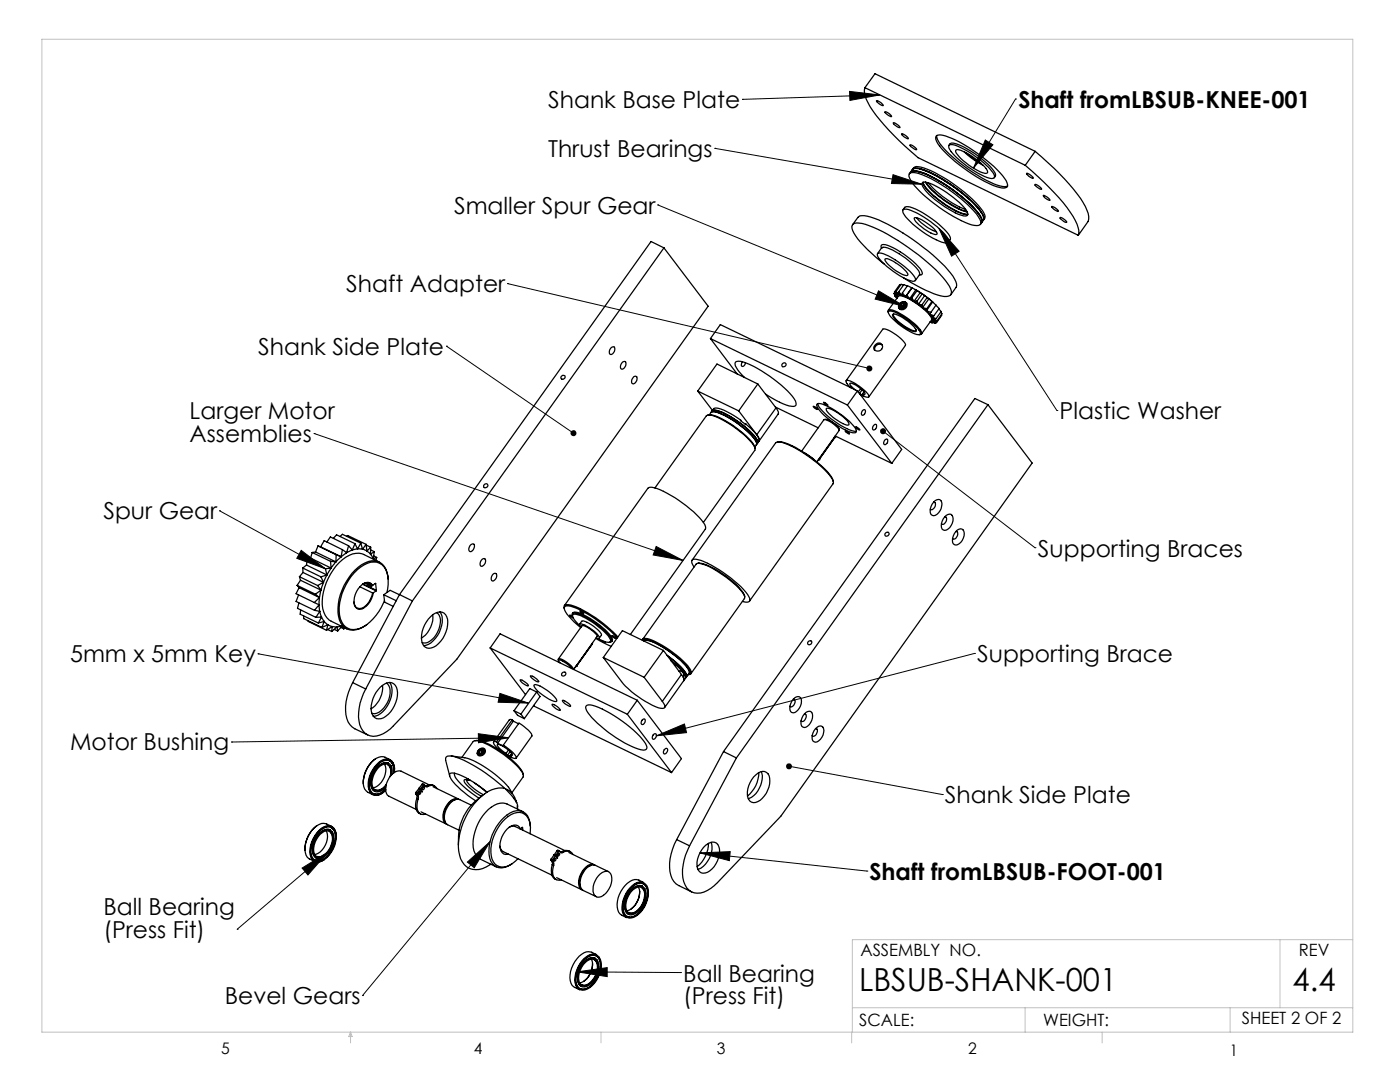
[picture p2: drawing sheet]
<svg xmlns="http://www.w3.org/2000/svg" width="279mm" height="216mm" viewBox="0 0 279 216" stroke-linecap="round" stroke-linejoin="round" font-family="sans-serif">
<g fill="none" stroke="#000" stroke-width=".2">
<path d="M148.2 19.8h.1M169.5 18.2l6.1 .7-6 1.1zM175.6 18.9l-27.4 .9M202.7 19.8h.1M202.7 19.8l-8.4 13.7M142.7 29.6h.1M142.7 29.6l41.3 7.2M178.2 34.9l5.8 1.9-6.1-.2zM196.6 27.9l1.6 1-3.9 4.6zM101.3 56.6h.1M101.3 56.6l72.2 16.9M131.3 40.9h.1"/>
<path d="M131.3 40.9l49.3 20.2M175.3 58l5.3 3.1-5.9-1.4zM187.4 45.6l23.5 36.3M187.4 45.6l4 4.5-1.5 1zM89.1 69.1h.1M89.1 69.1l25.3 17.3M62.7 86.5h.1M62.7 86.5l73.6 25.3M176.2 86l30.4 23.3M210.9 81.9h.1M43.8 101.9h.1M43.8 101.9l21.1 11.6"/>
<path d="M60.1 109.8l4.8 3.7-5.7-2.1zM131 109l5.3 2.8-5.9-1.1zM206.6 109.3h.1M51.5 130.5h.1M51.5 130.5l54 9.8M99.8 138.4l5.7 1.9-6.1-.2zM194.5 130.4h.1M194.5 130.4l-63.5 16.4M46.2 148.1h.1M95.5 146.4l6 .8-6 1zM101.5 147.2l-55.3 .9M131 146.8l5.6-2.3 .4 1.7z"/>
<path d="M157.5 152.9l30.6 5.6M188.1 158.5h.1M60.3 173.2l5.2-3.2-4 4.6zM65.5 170l-18.2 15.4M93.3 172l4.5-4-3.1 5.1zM97.8 168l-25.4 30.6M139.7 170.2l33.3 3.6M139.7 170.2l6-.3-.1 1.8zM173 173.8h.1M47.3 185.4h.1M72.4 198.6h.1M115.2 193.9l6-.8v1.8z"/>
<path d="M115.2 193.9l20.6 .2M135.8 194.1h.1"/>
</g>
<path d="M8.4 7.8h261.6v198.2h-261.6zM255.4 187.5v13.6M270 187.5h-99.9v18.5M70 206v2.1M70 206l.3 .8h-.7zM119.9 206v2.1M170 206v2.1M170.1 201.1h99.9M204.6 201.1v4.9M220 206v2.1M245.5 201.1v4.9" fill="none" stroke="#c0c0c0" stroke-width=".2"/>
<g fill="#000">
<path d="M60.3 173.2l5.2-3.2-4 4.6zM115.2 193.9l6-.8v1.8zM169.5 18.2l6.1 .7-6 1.1zM157 152.5l-.1 .3 .6 .1-.6-.1a.6 .6 0 0 0 .7 .7 .6 .6 0 0 0 .4-.9 .6 .6 0 0 0-1-.1zM93.3 172l4.5-4-3.1 5.1zM175.7 85.8a.6 .6 0 0 0 .4 .9 .6 .6 0 0 0 .7-.7 .6 .6 0 0 0-1-.4l.4 .4zM178.2 34.9l5.8 1.9-6.1-.2zM187.4 45.6l4 4.5-1.5 1zM175.3 58l5.3 3.1-5.9-1.4zM173.1 73.1a.61 .61 0 0 0 .1 .9 .61 .61 0 0 0 .9-.3l-.6-.2 .6 .2a.63 .63 0 0 0-.3-.7 .63 .63 0 0 0-.7 .1zM114 86a.6 .6 0 0 0 .1 .9 .6 .6 0 0 0 .8-.1l-.5-.4 .5 .4a.6 .6 0 0 0-.1-.8 .6 .6 0 0 0-.8 0zM131 109l5.3 2.8-5.9-1.1zM95.5 146.4l6 .8-6 1zM99.8 138.4l5.7 1.9-6.1-.2zM60.1 109.8l4.8 3.7-5.7-2.1zM131 146.8l5.6-2.3 .4 1.7z"/>
<path d="M139.7 170.2l6-.3-.1 1.8zM196.6 27.9l1.6 1-3.9 4.6z"/>
</g>
<g fill="none" stroke="#000" stroke-width=".25">
<path d="M172.6 17.5a5 5 0 0 0 1 3.8 48.9 48.9 0 0 0 9.6 10.2l32 15.5M172.6 17.5l32 15.5M172.6 17.5l2-2.8 32 15.5M174.9 20.1a1.7 1.7 0 0 1 1.3 1 1.89 1.89 0 0 1-1.3-1zM176.6 22.3a1.59 1.59 0 0 1 1.3 1 1.99 1.99 0 0 1-1.3-1zM178.3 24.5a1.99 1.99 0 0 1 1.3 1 1.77 1.77 0 0 1-1.3-1zM180 26.7a1.89 1.89 0 0 1 1.3 1 1.7 1.7 0 0 1-1.3-1zM181.5 34.7l.2-.3a1.3 1.3 0 0 1 1.4-.2 28.6 28.6 0 0 1 11.5 7.6l.8 1.1a1.63 1.63 0 0 1 .5 1.6l-.2 .3M181.5 34.6a2.81 2.81 0 0 1 2.7 .3 29.9 29.9 0 0 1 11 8.3 1.36 1.36 0 0 1 .3 1.7 3.7 3.7 0 0 1-2.9-.5 31.2 31.2 0 0 1-10.5-7.9l-.3-.5a1.19 1.19 0 0 1-.3-1.4zM181.6 28.9a1.77 1.77 0 0 1 1.3 1 1.99 1.99 0 0 1-1.3-1zM181.7 34.4a.89 .89 0 0 1 1-.3 21 21 0 0 1 8.4 4.5 16.1 16.1 0 0 1 4.9 5.1l-.1 .7M181.8 34.3a1.24 1.24 0 0 1 1.7-.6 28.9 28.9 0 0 1 12.3 8.7 1.36 1.36 0 0 1 .1 2"/>
<path d="M182.1 33.8a1.78 1.78 0 0 1 2 0 29.4 29.4 0 0 1 11.8 8.5 1.47 1.47 0 0 1 .4 1.6M182.1 33.8l.2-.3a.87 .87 0 0 1 1-.2 24.3 24.3 0 0 1 9.2 5.1 13.7 13.7 0 0 1 4 4.5l.1 .4-.3 .6M183.2 34.2a27.8 27.8 0 0 1 11.2 7.4l1.1 1.4M183.6 33.7a27.2 27.2 0 0 1 9.9 6.1l1.8 1.8 .6 .9M184.1 36.4l.3-.1a13.7 13.7 0 0 1 6.5 3.6l1.8 1.9a.84 .84 0 0 1 .2 1.3h-.3a15.4 15.4 0 0 1-6.6-3.8l-1.4-1.4a1.21 1.21 0 0 1-.5-1.5zM184.2 36.4a6.1 6.1 0 0 0 2.6 3.1 14.7 14.7 0 0 0 6 3.3h.3M184.3 36.4a9 9 0 0 0 3.2 3.6 10.7 10.7 0 0 0 5.6 2.7M184.7 36.3a16.8 16.8 0 0 0 8.3 6M184.8 36.4a17.3 17.3 0 0 0 8.2 5.8M185.2 36.5a19.8 19.8 0 0 0 7.5 5.3M186.9 27.1l.1 .4a12.1 12.1 0 0 0 3.8 4.4 24.7 24.7 0 0 0 9.3 5.3l1-.1M187 27a4.5 4.5 0 0 1 3.1 .7 29.7 29.7 0 0 1 10.7 8.4 .9 .9 0 0 1-.1 1.4h-.3a18.4 18.4 0 0 1-8.2-4 19.6 19.6 0 0 1-5.3-5.3 .87 .87 0 0 1 .1-1.2z"/>
<path d="M189.4 29a.92 .92 0 0 1 1.4-.3 17.9 17.9 0 0 1 7.8 5.8 .73 .73 0 0 1-.2 1M189.4 29a1.42 1.42 0 0 1 1.7 .1 20.2 20.2 0 0 1 7.1 5.3 .88 .88 0 0 1 .2 1.1 3.2 3.2 0 0 1-2.6-.6 16.5 16.5 0 0 1-6.4-5.4zM190.8 29.9a6.1 6.1 0 0 1 3.7 1.6 5.2 5.2 0 0 1 2.6 2.9 1.79 1.79 0 0 1-2-.4 10.3 10.3 0 0 1-4.4-3.8zM192.4 30.3a15.1 15.1 0 0 0 3.8 2.7M192.9 30.6l1.3 1 1.6 1M204.6 33a48.7 48.7 0 0 1 9.6 10.2l.4 .8a4.3 4.3 0 0 1 .6 3M204.9 34.6a1.89 1.89 0 0 1 1.3 1 1.7 1.7 0 0 1-1.3-1zM206.6 36.8a1.77 1.77 0 0 1 1.3 1 1.99 1.99 0 0 1-1.3-1zM206.6 30.2a47.3 47.3 0 0 1 9.5 10.2l.5 .8a4 4 0 0 1 .6 3l-2 2.8M206.6 30.2l-2 2.8M208.2 39a1.95 1.95 0 0 1 1.3 1 1.73 1.73 0 0 1-1.3-1zM132.5 49.5l8.8 11.6-50.1 70.5-12.7 13.2a5.3 5.3 0 0 1-4.6 2 3.3 3.3 0 0 1-2.3-2.9 10.4 10.4 0 0 1 1.4-6.4"/>
<path d="M132.5 49.5l-50.2 70.4M132.5 49.5l-2.6-1.3-50.2 70.4M170.1 44.8l1.1-1.4a2.39 2.39 0 0 1 2.6-.1 41.6 41.6 0 0 1 15.9 11.2l.8 1.2a1.68 1.68 0 0 1 .3 1.7l-1 1.4M175.1 50.6a1.44 1.44 0 0 1 1.7 .2 14 14 0 0 1 5.9 4.8l-.1 .4a3.3 3.3 0 0 1-2.4-.6 13.9 13.9 0 0 1-5-4.3zM175.9 49.5v-.6a1.62 1.62 0 0 1 1.8 .3 17.5 17.5 0 0 1 6.2 4.7l.2 .6a.43 .43 0 0 1-.6 .4M176 49.4h.1M176 49.5a1.06 1.06 0 0 1 1.1 0 15 15 0 0 1 6.3 4.7l.1 .6M176 49.4l-.9 1.2M176.4 52.7a23.1 23.1 0 0 1-6.2-6.7 1.02 1.02 0 0 1 0-1.2 1.02 1.02 0 0 1 1.3-.3 24 24 0 0 1 8.7 4.1 32.8 32.8 0 0 1 9.3 8.5 1.5 1.5 0 0 1 .1 1.8 3.9 3.9 0 0 1-3.2-.3l-2.6-1.2-3.5-2M176.6 51.7a2.61 2.61 0 0 1 2.1 .7 5.4 5.4 0 0 1 2.5 2.5 1.84 1.84 0 0 1-1.9-.6 6.4 6.4 0 0 1-2.7-2.5zM178.4 58.6l.5 .4M178.4 58.6l.6 .7"/>
<path d="M178.5 58.3l.6 .5M178.5 58.3l.4 .7M178.6 58.4l-.2 .2M178.6 59.1l.4 .2M178.6 59.1l.4 .4M178.7 58.9l-.1 .2M178.8 58.2l.3 .6M178.8 58.2l.7 .6M178.9 59l.1 .3M179 59.3v.1M179.1 58.8l-.2 .2M179.4 58.2l.1 .6"/>
<path d="M179.4 58.2l.6 .7M179.5 58.8h-.4M179.5 58.8l.5 .1M179.7 56.9l-.2-.1-1 1.5M180 58.9l.7 .3M180.1 58.5l.6 .7M180.1 58.5l-.1 .4M180.2 41.9l.5-.6a6.1 6.1 0 0 1 4 1.5 14.5 14.5 0 0 1 5 4.6l-.1 .4-.3 .5M180.3 41.8a6.1 6.1 0 0 1 4 1.5 14.1 14.1 0 0 1 5 4.6v.4a2.66 2.66 0 0 1-2.5-.5 17 17 0 0 1-6.6-5.3v-.6zM180.3 56.9l-.5-.2-1 1.5M180.7 59.2l.8 .4M181 58.9l.5 .7"/>
<path d="M181 58.9l-.3 .3M181.1 57.1l-.7-.3-1 1.4M181.5 59.6l.9 .5M182 57.4l-.9-.4-1 1.5M182 59.4l-.5 .2M182 59.4l.4 .7M182 57.4h.1M182 57.4l-1.3 1.8M182 57.4l1 .6M182 57.4l-1 1.5M182.5 43.5l.1-.1a7.4 7.4 0 0 1 4.4 3.2v.1a4.6 4.6 0 0 1-3.1-1.5l-1.2-1zM182.6 57.7l.2 .2"/>
<path d="M182.8 57.9l.9 .5M182.8 57.9l-1.3 1.7M182.9 43.4a9.6 9.6 0 0 0 4 2.9M183 58l.7 .4M183 58l-1 1.4M183.5 54.8h.1M183.5 54.8l-.8 1.2M183.7 58.4l.8 .6M183.7 58.4l.3 .2M183.7 58.4l-1.3 1.7M184 58.6l.5 .4M184 58.6l-1 1.5"/>
<path d="M184.5 59l.9 .6M184.5 59l-1.2 1.7M184.5 59l.5 .4M185 59.4l-1 1.4M185 59.4l.4 .2M185.4 59.6l.7 .7M185.4 59.6l-1.3 1.8M185.4 59.6l.6 .5M209.9 41.2a1.89 1.89 0 0 1 1.3 1 1.7 1.7 0 0 1-1.3-1zM211.6 43.4a1.77 1.77 0 0 1 1.3 1 1.99 1.99 0 0 1-1.3-1zM122 69.3l.4-.1a.95 .95 0 0 1-.6 1.5 .93 .93 0 0 1 .2-1.4zM124.2 72.2l.5-.1a.95 .95 0 0 1-.6 1.6 .93 .93 0 0 1 .1-1.5z"/>
<path d="M126.5 75.2l.4-.1a.92 .92 0 0 1-.6 1.5 .93 .93 0 0 1 .2-1.4zM139.2 78l8.2 4M139.2 78l3 3.9M141.8 67.6l5.3 7M141.8 67.6l27.3 13.2M141.8 67.6l2-2.8 27.3 13.2M148.1 72.2l-.1 .7a.49 .49 0 0 0 .6 .1 .49 .49 0 0 0 .2-.6M148.6 75.3l-1.4-1.5a1.45 1.45 0 0 1-.4-1.6 3.4 3.4 0 0 1 2.8 .5 26.3 26.3 0 0 1 8.9 6.9 1.09 1.09 0 0 1 .1 1.4 7.5 7.5 0 0 1-4.6-1.6l-1.2-.8M151.2 76.6l-3.8 5.4M151.2 76.6l3.7 4.8M151.2 76.6l-8.1-4-3.9 5.4M156.2 72.5a.39 .39 0 0 1 .7 .1 .39 .39 0 0 1-.4 .6l-.4-.1-.1-.3z"/>
<path d="M168.8 76l7.4-10.3a6.8 6.8 0 0 1 4.2 2.5l.3 .7-7.3 10.3M169.9 77.4l-.9-.9-.1-.5a4.7 4.7 0 0 1 3.1 1.5l1.1 1 .3 .7a1.93 1.93 0 0 1-1.8-.5M170.7 77.8l-.8-.8-.3-.5a4.5 4.5 0 0 1 3 2.1v.1l-.5-.1M171.1 78l-2 2.8M171.1 78l8.9 11.7-2 2.8M171.6 78.6l.8 .4-.3-.4M171.8 77.5l-.5 .7 .1 .2M172 77.8l-.5 .7M172.4 78.2l-.3 .4M174.7 68.8a.81 .81 0 0 1 1.3 0 .81 .81 0 0 1-.5 1.2 .72 .72 0 0 1-1-.2 .72 .72 0 0 1 .2-1zM176.1 68.9a.95 .95 0 0 0-1.1-.1 .95 .95 0 0 0-.4 1.1M177.3 61.9l2-2.8a5.2 5.2 0 0 1 3.5 1.4 7.7 7.7 0 0 1 3.1 3.1l-2 3"/>
<path d="M177.3 62.4l-.1-.4 .3-.2a8.4 8.4 0 0 1 4.5 2.4l1.4 1.3a.95 .95 0 0 1 .4 1.2l-.4 .1M177.3 62.2a2.4 2.4 0 0 1 2.2 .5 12.5 12.5 0 0 1 4.1 3.5l.1 .3-.1 .3a7.8 7.8 0 0 1-4.4-2.2l-1.6-1.7zM178.1 62.8a2.21 2.21 0 0 1 2.1 .6 6.7 6.7 0 0 1 2.7 2.6l-.1 .1a6.3 6.3 0 0 1-3.7-1.9l-.9-1zM178.4 62.7l-.1 .2a8.1 8.1 0 0 0 4.3 3.1l.2-.2M179.4 61.5l.1 .1M179.5 61.5l.2 .3M179.6 60.6a.67 .67 0 0 1 1.1-.1 .67 .67 0 0 1-.5 1.1 .58 .58 0 0 1-.7-.2 .58 .58 0 0 1 .1-.8zM179.7 61.2l.4 .2M179.7 60.4a.81 .81 0 0 1 1.3 .2 .81 .81 0 0 1-.7 1.2 .75 .75 0 0 1-1-.4 .75 .75 0 0 1 .4-1zM179.7 60.7v.5M179.7 60.7l.3 .4M180 61.1v.2"/>
<path d="M180.2 60.5l.4 .2M180.2 60.5l-.5 .2M180.2 60.5l.2 .3M180.4 60.8l.2 .1M180.4 60.8l-.4 .3M180.6 61.1l-.5 .3M180.6 60.7v.4M180.9 60.5h.1M182.4 60.1l.9 .6M183 60.1l.3 .6M183 60.1h-.6M183.3 60.7l.8 .7"/>
<path d="M183.3 60.7l.7 .1M184 60.8l.1 .6M184.1 61.4l.8 .6M184.1 61.4l.9 .2M184.9 62l.6 .7M184.9 62l.9 .3M185 61.6l-.1 .4M185.5 62.7l.4 .5M185.5 62.7l.9 .3M185.6 64.2l.4 .2M185.7 64.2h.1M185.7 64.2h.4"/>
<path d="M185.7 64.2l.9 .3M185.7 64.2l.3 .2M185.8 62.3l-.3 .4M185.9 63.2l.3 .4M185.9 63.2l.9 .4M186 60.1l-1 1.5M186 60.1l.1 .2M186.1 64.2l.8 .2M186.1 64.2l.5 .3M186.1 64.3l-.1 .1M186.1 60.3l-1.2 1.7M186.1 60.3l.7 .6-1 1.4"/>
<path d="M186.2 63.6v.4M186.2 63.6l.8 .5M186.2 64l-.1 .2M186.2 64l.8 .1M186.2 64l.7 .4M186.4 63l-.5 .2M186.7 64.3l-.1 .2M186.8 60.9l.6 .7-1 1.4M186.8 63.6h-.6M187.4 61.6l.4 .6-1 1.4M187.7 62.3l.3 .3-1 1.5M187.9 62.8v.1l-1 1.5"/>
<path d="M96.7 96.6a.39 .39 0 0 1 .7 .2 .39 .39 0 0 1-.4 .5l-.4-.1-.1-.3zM130.7 97.4l10.3-14.5a2.84 2.84 0 0 1 2.6 .6 19.4 19.4 0 0 1 7 5.6v.8l-10.2 14.3M141.5 82.8a7.4 7.4 0 0 1 4 1.6 14 14 0 0 1 5.1 4.7l.1 .4M141.5 82.8h-.2M141.6 82.8l.4-.6a6.1 6.1 0 0 1 4 1.5 14.1 14.1 0 0 1 5 4.6v.5M141.9 82.3a.88 .88 0 0 1 1.1-.1 17.6 17.6 0 0 1 7.8 5.8l.2 .8M141.9 82.3a.85 .85 0 0 1 1.3-.3 17.8 17.8 0 0 1 7.8 5.7l.2 .8M142.1 82a1.2 1.2 0 0 1 1.6 .1 18.6 18.6 0 0 1 7.4 5.6l.1 .7M142.1 82l.6-.6a8.8 8.8 0 0 1 4.4 2l1.7 1.3 .1-.1M147.4 82l3.6 4.7M148.9 84.6l2 2 .5 .8 .1 .6M148.9 84.6l-.1 .1"/>
<path d="M151 88.8l-.4 .4M151 86.7a1.33 1.33 0 0 1 .5 1.3M151.2 88.5l-.2 .2M151.5 88l-.3 .4M154.7 81.2l8.6 4.2M154.9 81.4a1.14 1.14 0 0 1 .4 1.2l-3.8 5.4M154.9 81.4l-3.9 5.3M155.2 88.2a7.3 7.3 0 0 1 4.3 1.5 20.1 20.1 0 0 1 6.6 5.8l.2 .6M160 90l4.4-6.3a4.3 4.3 0 0 1 3.1 2.2l-4.5 6.2M160.5 90.3l2.1 1.5M162.3 81.1l.4 .1 .5 .5-.6-.2zM163 80.7a.87 .87 0 0 1 1.1-.1 15.6 15.6 0 0 1 6.7 5.1l.1 .5a.96 .96 0 0 1-1.1 .1 15 15 0 0 1-6.7-5.1z"/>
<path d="M163.2 80.5a6.4 6.4 0 0 0 2.6 3 9.9 9.9 0 0 0 5.1 2.5M163.4 91.7h.1M163.4 91.7l-.2 .2M164.4 80.3l.5 .2 .3 .4-.6-.3zM164.5 83.7a3.6 3.6 0 0 1 3 2.1M164.9 81.6a2.09 2.09 0 0 1 1.9 .6 5.7 5.7 0 0 1 2.6 2.5l-.2 .1a7.8 7.8 0 0 1-4.3-3.1zM166.5 87.2l.1 .1M166.6 87.3h.1M166.6 87.3l.1-.3 11.3 5.5M166.6 87.3l-3.2 4.4M168.7 86l.4 .1 .4 .5-.7-.4zM169.1 80.8l8.9 11.7"/>
<path d="M170.7 85.2l.4 .1 .5 .5-.6-.3zM172.2 81.8l.2-.1a.6 .6 0 0 1 .3 .7 .6 .6 0 0 1-.6 .5l-.2-.5zM174.3 84.9l.5-.2a.63 .63 0 0 1 .1 .7 .63 .63 0 0 1-.7 .3l-.1-.3zM176.5 87.9l.5-.3a.63 .63 0 0 1 .1 .7 .63 .63 0 0 1-.7 .4v-.4zM197.2 80.8l8.8 11.6-50.2 70.5-12.6 13.2a5.4 5.4 0 0 1-4.7 2.1 3.3 3.3 0 0 1-2.2-3 11.2 11.2 0 0 1 1.3-6.4M197.2 80.8l-50.2 70.4M197.2 80.8l-2.6-1.3-50.2 70.5M59.3 116.8l3.6 1.8M59.3 116.8l.4 .5M59.6 118.7l-.5 1.3 3.7 1.8M59.7 117.3l4 1.9M59.7 117.3l-.6 1.2 3.6 1.7"/>
<path d="M59.8 115.1l3.6 1.7M59.8 115.1l.2 .7M60 115.8l4.1 2M60 115.8l-.7 1M60.4 113.3l3.7 1.8M60.4 113.3l.1 .9M60.5 114.2l4.1 2M60.5 114.2l-.7 .9M61.2 112.7l-.8 .6M61.2 112.7l4 2M61.3 111.7l-.1 1M61.3 111.7l3.6 1.8"/>
<path d="M62 111.4l-.7 .3M62 111.4l4.1 1.9M62.3 110.2l-.3 1.2M62.3 110.2l3.7 1.8M62.9 118.6l.8 .6M63 110.1l-.7 .1M63 110.1l4 2M63.4 116.8l.7 1M63.5 108.9l-.5 1.2M63.5 108.9l3.6 1.8M63.5 108.9l.5 .2M63.7 119.2v1.5"/>
<path d="M63.7 119.2l-1 1M64 109.1l4.1 2M64 109.1l.7-1.2 3.6 1.8M64.1 117.8l-.4 1.4M64.1 115.1l.5 1.1M64.1 117.8l-1.2 .8M64.6 116.2l-.5 1.6M64.6 116.2l-1.2 .6M64.9 113.5l.3 1.2M65.2 114.7l-.6 1.5M65.2 114.7l-1.1 .4M65.2 108.2l.7-1.1 3.7 1.8"/>
<path d="M66 112l.1 1.3M66 112l1 .1M66.1 113.3l-.9 1.4M66.1 113.3l-1.2 .2M66.5 107.4l.7-.7 3.6 1.8M67 112.1l-.9 1.2M67.1 110.7l-.1 1.4M67.1 110.7l1 .4M67.9 107l.4-.4 3.7 1.8M68.1 111.1l-1.1 1M68.3 109.7l-.2 1.4M68.3 109.7l.9 .6"/>
<path d="M69.2 110.3l-1.1 .8M69.2 107l.2-.1 3.7 1.7M69.6 108.9l-.4 1.4M69.6 108.9l.7 .8M70.3 109.7l-1.1 .6M70.8 108.5l-.5 1.2M70.8 108.5l.6 1M71.4 109.5l-1.1 .2M71.4 109.5l1 .1M71.8 117.1l2.6 1.2M72 108.4l-.6 1.1M72 108.4l.4 1.2"/>
<path d="M72.4 109.6l.8 .4M72.5 116.5l2.6 1.3M73.1 116.3l1.1 .5M73.1 108.6l-.7 1M73.1 108.6l.1 1.4M73.1 108.8l.9 .4M73.1 116.3l.2 .4a.56 .56 0 0 0 .9 .2v-.1M73.2 110l.7 .6M73.3 116.4l.5 .5 .4-.1M73.8 116.9l.1 .1M73.9 110.6l.6 .9M73.9 109.7l.8 .4"/>
<path d="M74 109.2l-.8 .8M74 109.2l-.1 1.4M74.2 116.8a1.14 1.14 0 0 0-1.8-.2l2.7 1.3M74.4 116.8a1.3 1.3 0 0 0-2.2-.1 4 4 0 0 0-1.3 4.4 1.41 1.41 0 0 0 2.2-.2 4.6 4.6 0 0 0 1.4-2.6M74.4 118.3a3.5 3.5 0 0 1-2.7 3.1 1.15 1.15 0 0 1-1.1-1.3M74.4 116.8h-.2M74.5 111.5v.1M74.5 118.3h-.1M74.6 110.9l.6 .3M74.7 110.1l-.8 .5M74.7 110.1l-.2 1.4M74.9 116.4l.1 .1"/>
<path d="M75 116.5l-.6 .3M75 116.5l.1 1.3M75.1 117.9l-.6 .4M75.1 117.8v.1M75.2 111.2l-.7 .3M75.2 111.2l-.2 .6M75.7 112.1l-3.1-1.5a4 4 0 0 0-4.2 1.1 11.4 11.4 0 0 0-4 9.8 3.5 3.5 0 0 0 1.7 2.5l3.1 1.5M76.6 118.7l.2 1.5 1.7 .8M76.6 118.7l2.5 1.2M76.6 118.7l1.3-.9 1.8 .9M77.2 118.2a5.6 5.6 0 0 0-1-5.5 3.4 3.4 0 0 0-4.2 .4 11.2 11.2 0 0 0-4.2 9.7 2.97 2.97 0 0 0 4.7 2.3 10.6 10.6 0 0 0 4.2-5.3M77.5 115.6a3.7 3.7 0 0 0-2.1-3.6 4.6 4.6 0 0 0-4.5 1.7 10.8 10.8 0 0 0-3.2 10 2.94 2.94 0 0 0 4.7 1.5l.6-.4"/>
<path d="M79.7 118.6l2.6 1.3M79.7 118.6l-9.3 17.6M82.3 119.9l-9.3 17.6M93.8 108.9a.58 .58 0 0 1 .8-.3 1.11 1.11 0 0 1-.8 1.5 .75 .75 0 0 1 0-1.2zM96.2 111.6l.5-.2a.94 .94 0 0 1-.7 1.6 .98 .98 0 0 1 .2-1.4zM98.5 114.5l.4-.1a.92 .92 0 0 1 .1 1 .92 .92 0 0 1-.8 .5 .98 .98 0 0 1 .3-1.4zM138.1 111.8l16.7-23.4a2.44 2.44 0 0 1 2.4 .3 23.3 23.3 0 0 1 8.9 6.9 .71 .71 0 0 1 .1 1l-16.6 23.3M138.5 113.1a1.12 1.12 0 0 1-.2-1.4l.2-.1a14.3 14.3 0 0 1 6.6 3.2 14 14 0 0 1 4.5 4.6v.5a1.22 1.22 0 0 1-1.4 .1M139.2 112.4a7.3 7.3 0 0 1 4.2 1.6 13.5 13.5 0 0 1 5.2 4.9v.2M186.3 100.2a.91 .91 0 0 1 1.3-.5 .91 .91 0 0 1 .3 1.3 2.21 2.21 0 0 1-1.6 1.9 1.15 1.15 0 0 1-.5-1.8zM186.3 100.2h.1a.92 .92 0 0 1 .2 .9 .92 .92 0 0 1-.8 .6l-.1-.1M188.5 103.2a.87 .87 0 0 1 1-.6 .87 .87 0 0 1 .7 .9 2.43 2.43 0 0 1-1.6 2.3 1.15 1.15 0 0 1-.6-1.8z"/>
<path d="M188.6 103.1h.1a.92 .92 0 0 1 .1 1 .92 .92 0 0 1-.8 .5l-.1-.1M190.7 106.1a.93 .93 0 0 1 1.3-.5 .93 .93 0 0 1 .4 1.3 1.93 1.93 0 0 1-1.9 1.8 1.65 1.65 0 0 1 0-2.2zM190.8 106h.1a.96 .96 0 0 1-.6 1.6l-.2-.1M59.7 120.3l-.3 1.1 3.6 1.8M60 121.7l-.1 .9 3.6 1.7M60.6 122.9v.5l3.6 1.8M61.5 123.9v.1l3.7 1.8M62.7 120.2l1 .5M62.8 121.8l1 .2M63.7 120.7l.1 1.3M63.7 120.7l-.9 1.1M63.8 122l.4 1.1"/>
<path d="M63.8 122l-.8 1.2M64.2 123.1l.5 .9M64.2 123.1l-1.2 .1M64.2 123.1l-.7 1.2M64.7 124l.7 .7M64.7 124l-1.2 .3M64.7 124l-.5 1.2M65.4 125.6l.8 .4M65.4 124.7l.9 .3M65.4 124.7l-1.2 .5M65.4 124.7l-.2 1.1M66.3 125l1 .1"/>
<path d="M66.3 125l-1.1 .8M66.3 125l-.1 1M66.7 125.6l.7 .3M67.3 125.1l-1.1 .9M67.3 125.1l.1 .8M68.1 125.2l.5 .3M68.1 124.9l-.8 .2M68.2 125l-.8 .9M68.5 125.1l.1 .4M68.8 125.3l-.2 .2M70.4 136.2a9.5 9.5 0 0 0-.9 7.8l.7 1 .5 .4 2.7 1.2M70.4 136.2l2.6 1.3"/>
<path d="M75.9 137.1a2.14 2.14 0 0 1 2.7-.6 3.7 3.7 0 0 1 .1 4.3 4.2 4.2 0 0 1-3.1 2.6 1.74 1.74 0 0 1-1.6-2l.2-1.2a6.1 6.1 0 0 1 1.7-3.1zM76.3 136.8a5 5 0 0 1-2.3 4.6M77.1 136.3a3.1 3.1 0 0 1 .2 3.9 3.4 3.4 0 0 1-2.9 2.2l-.2-.1M77.8 136.2a4.8 4.8 0 0 1-.9 5.3 3.6 3.6 0 0 1-2.4 1.4M85.9 123a2 2 0 0 1 3-.3 4.1 4.1 0 0 1-.2 4.1l-.3 .6a3.3 3.3 0 0 1-3.2 1.9 2.21 2.21 0 0 1-1.1-2.6 6.2 6.2 0 0 1 1.8-3.7zM86.4 122.7a5.1 5.1 0 0 1-2.3 4.7M87.1 122.2a2.3 2.3 0 0 1 .7 2.7 4.1 4.1 0 0 1-3 3.4l-.6-.1M87.8 122.1a4.2 4.2 0 0 1-.1 4.1l-.4 .6a3.7 3.7 0 0 1-2.7 2M97.8 129.3l7.1 9.3M97.8 129.3l27.4 13.2M97.8 129.3l2-2.8 27.4 13.2M103.8 135.6a2.49 2.49 0 0 1 1.6 1.2 2.22 2.22 0 0 1-1.6-1.2z"/>
<path d="M105.8 134.9a2.05 2.05 0 0 1 1.7 1.1 2.51 2.51 0 0 1-1.7-1.1zM106.6 136.7a4.7 4.7 0 0 1 3.1 1.4l1.1 1.1 .3 .7a2.09 2.09 0 0 1-1.9-.6 5.6 5.6 0 0 1-2.7-2.5zM107.1 138.1l-1.4-.7-3.1 4.4M107.1 138.1l-3.1 4.4M107.1 138.1l.7 .9-3.2 4.4M111.4 131.8l.1-.4a4.7 4.7 0 0 1 3 2.2M111.4 131.5l4.7-6.6a3.2 3.2 0 0 1 2.4 1.2l.6 .5 .1 .4-4.7 6.6M111.7 132.3l-.2-.6a4.9 4.9 0 0 1 2.7 1.7M112.2 139.8l.1-.1a2.54 2.54 0 0 1 1.6 1.2 2.55 2.55 0 0 1-1.7-1.1zM112.6 121.5v-.6a1.6 1.6 0 0 1 1.8 0 24.3 24.3 0 0 1 8.9 6.2M112.6 120.8l16.7-23.4a1.15 1.15 0 0 1 1.3-.1 23.1 23.1 0 0 1 10.1 7.4l.1 .9-15 21M114.2 122.4a.8 .8 0 0 1 1.2-.2 15.6 15.6 0 0 1 6.7 5.1l.1 .3-.1 .4"/>
<path d="M114.3 123.1l-.6-.3 .7 .5M114.3 122.9l-.1-.4a.82 .82 0 0 1 1.1-.1 15.1 15.1 0 0 1 6.7 5.1l.1 .5-.5 .2M115 132.9v.1M115 133l-.2 .2M115 133h.1M115.7 124.5l.4-.5a2.46 2.46 0 0 1 1.9 .7l1.3 1 .7 .8v.3l-.4 .6M115.7 124.8l-1.1-1.2a.78 .78 0 0 1-.2-1h.2a11.9 11.9 0 0 1 6 3.4l.8 .9a.92 .92 0 0 1 .3 1.3l-.7-.1-1.7-.7M115.7 122l.4 .1 .4 .4-.4-.1zM115.9 125.2a9 9 0 0 1-3.3-3.8v-.3a1.08 1.08 0 0 1 1.3-.1 23.5 23.5 0 0 1 9.3 6.3M115.9 125.2l-.3-.5 .2-.2a6.4 6.4 0 0 1 3.8 2.8l-.2 .1-.4-.1M118.1 128.5v.1M118.1 128.6h.1"/>
<path d="M118.1 128.6l-3.1 4.4M118.3 128.3l-.2 .3M118.9 127.4l3.1 1.5M120.2 127.8l.6 .4-.1-.2M120.4 131.2l3.6 4.8a18.6 18.6 0 0 0 7.8 5.3h.7l.1-.1a1.25 1.25 0 0 0-.4-1.3M120.4 131.2l8.2 3.9M122.1 126.9l.3 .1 .5 .4h-.2zM127.2 139.7l8.8 11.7-2 2.8M127.2 139.7l-2 2.8M128.2 127.8l.1-.3 .2-.1a8.7 8.7 0 0 1 4.5 1.9 13.2 13.2 0 0 1 4.9 4.7v.5l-.6 .1M128.3 127.6l10.6-15a.78 .78 0 0 1 .9-.1 19.1 19.1 0 0 1 8.7 6.2l.1 .4v.4l-10.7 14.9M128.3 127.8a.91 .91 0 0 1 1.1-.1 18.8 18.8 0 0 1 8.1 6l.2 .6-.4 .3"/>
<path d="M128.4 127.9a2.46 2.46 0 0 1 2.2 .3 18.6 18.6 0 0 1 6.8 5.4l.1 .8-.5 .7a1.07 1.07 0 0 0-.4-1.2l-1.8-1.9-1.7-1.3M128.6 135.1l3.6 4.8M132.4 129.8l-3.8 5.3M132.4 129.8l-8.2-4-3.8 5.4M132.4 129.8l3.6 4.8M133.2 130.8a12.3 12.3 0 0 1 3.8 3.9v.4l-.2 .3M133.9 131.8a8.2 8.2 0 0 1 2.9 3.4v.2M133.9 131.9l1.2 1 1.3 1.4a1.24 1.24 0 0 1 .4 1.1M135.5 133.9l.8 .2 .2 .4v1.3M136 134.6a1.25 1.25 0 0 1 .5 1.2M136 134.6l-3.8 5.3M136.5 135.8l-3.9 5.4"/>
<path d="M136.8 135.4l-.3 .4M158.3 139.6a.85 .85 0 0 1 1-.6 .85 .85 0 0 1 .6 .9 2.46 2.46 0 0 1-1.6 2.3 1.15 1.15 0 0 1-.5-1.8zM158.3 139.5a.86 .86 0 0 1 .3 1 .86 .86 0 0 1-.8 .5l-.2-.1M74.9 151.4a5.9 5.9 0 0 0-2.4 5M76.8 152.5a3.7 3.7 0 0 1-2.3 4.7M77 157.5l-.1 .1a2.09 2.09 0 0 1-2.4 .8M77.1 156.6h-.1a1.92 1.92 0 0 1-2.1 1M77.3 152.6a1.97 1.97 0 0 1 .6 2.3M77.5 152.3a1.83 1.83 0 0 0-2.1 .7 4.4 4.4 0 0 0-1.2 4.4l.6 .5M77.7 151.8a2.12 2.12 0 0 1 .9 2.4M77.8 151.6a2.69 2.69 0 0 0-4.1 1 5.2 5.2 0 0 0-.9 4.8 2.72 2.72 0 0 0 1.6 1.2M78 154.7l.1-.3a1.41 1.41 0 0 0-1.5-1.9 4.1 4.1 0 0 0-2.2 4.5 1.18 1.18 0 0 0 1.9 .4l.7-.6"/>
<path d="M78.2 154.5v-.2a1.5 1.5 0 0 0-1.5-2.1 4.4 4.4 0 0 0-2.4 5.2 1.38 1.38 0 0 0 2.2 .2l.5-.5M78.6 154.2a1.8 1.8 0 0 0-1.6-2.5 4.9 4.9 0 0 0-3.3 4.2 2.17 2.17 0 0 0 1 2.5 2.13 2.13 0 0 0 2.3-.8M78.7 153.3a1.67 1.67 0 0 0-.8-1.6 1.67 1.67 0 0 0-1.8 .1 5.5 5.5 0 0 0-2.3 6.1 1.63 1.63 0 0 0 2.6 .3M78.7 154.1v-.2a1.86 1.86 0 0 0-1.6-2.3 5 5 0 0 0-3.4 4.1 2.63 2.63 0 0 0 .7 2.8 2.36 2.36 0 0 0 2.6-.8M82.9 158.4l.3 .1M82.9 158.4l.2 .3M83 158.1l-.1 .3M83 158.1l.3 .2M83.1 158.7l.1 .6M83.1 158.7l.3 .1M83.2 159.3a2.45 2.45 0 0 0 .5 3l.3 .1M83.2 159.3l.2 .1"/>
<path d="M83.2 158.5l.2 .3M83.3 158.3l-.1 .2M83.4 159.4a2.65 2.65 0 0 0 .4 2.9l.3 .2h.8M83.4 158.8v.6M83.6 158.1l.2-.1a.27 .27 0 0 1 .1 .3 .27 .27 0 0 1-.4 .1zM83.6 157.3l.3 .1M83.6 157.3l.1 .1M83.7 158l-.2 .4M83.9 157.5l-.6 .8M83.9 157.5l.3 .5M83.9 157.5l-.3-.2-.6 .8M83.9 157.4l.4 .6"/>
<path d="M84.2 156.5h.5M84.2 156.5l-.6 .8M84.2 156.5l.3 .1M84.4 157.1l.1-.1a.25 .25 0 0 1 .2 .4 .25 .25 0 0 1-.4 0zM84.4 157.1l-.1 .3M84.5 156.6l.2-.1 .3 .5h.3M84.5 156.6l-.6 .8M85.1 156.8a1.45 1.45 0 0 1 1.6 0M85.1 156.8l-.2 .1M85.1 156.8l.2 .2M85.3 157a1.22 1.22 0 0 1 1.9 .4M85.6 156.6l-5.6-2.7a2.43 2.43 0 0 0-2.6 1.8 3.1 3.1 0 0 0-.1 2.9l5.7 2.9"/>
<path d="M86.4 157l5.1 2.4M89.7 154.8l-.8-3.1a.63 .63 0 0 1 .7-.9 12.7 12.7 0 0 1 5.5 2.3 24.2 24.2 0 0 1 8.1 7.1l.1 .9M90.1 150.8l2.6 .4a18.8 18.8 0 0 1 9.2 6.5l.3 .6M90.7 154.3a1.65 1.65 0 0 0 .8 1.7l1.6 1.5 2.5 1.8M90.9 159.6a3.4 3.4 0 0 0-2.1 4.3M91.6 159.5a1.49 1.49 0 0 0-2 .6 3.8 3.8 0 0 0-1 3.9l.6 .5M92.2 151.1l2.3-3.1a2.6 2.6 0 0 1 2.5 .4 21.2 21.2 0 0 1 7.2 5.7l.2 .9-2.3 3.2M93.1 155.6a5.3 5.3 0 0 0 2.6 2.6l.8 .4M93.2 155.4l.6 .3M93.2 155.4h.1M93.2 155.4l.2 .2M93.4 155.6l-.6-.1-.2 .1a2.38 2.38 0 0 0 1.4 1.8l2.1 1.5"/>
<path d="M93.6 155.6h-.2M94.7 156.2l2.4 1.9M94.8 147.8l.3-.1a11.3 11.3 0 0 1 5.4 2.6 11 11 0 0 1 3.9 4l.1 .4M95.5 150.1l.2 .4M95.6 149.6a.74 .74 0 0 1 1.2-.1 .74 .74 0 0 1-.4 1.2 .69 .69 0 0 1-1.1-.1 .69 .69 0 0 1 .3-1zM95.7 149.6a.6 .6 0 0 1 .9 0 .6 .6 0 0 1-.2 .9 .6 .6 0 0 1-1 0 .6 .6 0 0 1 .3-.9zM95.8 149.6l-.3 .5M95.8 149.6l.3 .4M96.1 150l-.3 .5-.3-.4M96.2 150.4l-.5 .1M96.3 158.7a10.5 10.5 0 0 0-4.8 9.9M96.3 149.6l.2 .4"/>
<path d="M96.3 149.6h-.5M96.5 150l-.3 .4M96.5 150h-.4M97.2 158.1a19.6 19.6 0 0 0-6.5-3.8l-.9 .1a2.49 2.49 0 0 0 1.1 2.1l2.4 2.2 1.6 1.1M99.1 148h-.3l-.3 .1a5.3 5.3 0 0 0 2.6 2.5l.9 .5a.89 .89 0 0 0 1 .1 5.3 5.3 0 0 0-2.6-2.5M99.1 148l.2 .3M99.3 148.3l1.4 .7-.3-.3M100.4 148.7l3.2-4.4a5.3 5.3 0 0 1 2.6 2.5l-3.2 4.5M100.6 157.3a5.5 5.5 0 0 0-4.6 1.7 13.6 13.6 0 0 0-4.5 10.8 3.9 3.9 0 0 0 2.8 3.7 4.7 4.7 0 0 0 3.7-1.1M101 157.4a3.5 3.5 0 0 1 2.1 2.7M101 150.3l-1.2-.8-.6-.9a3.9 3.9 0 0 1 2.9 1.6l.1 .5h-.4M101 150.3l.3 .4"/>
<path d="M101.3 150.7l.8 .4-.3-.4M101.5 149.7l-.5 .6M101.8 150l-.5 .7M102.1 150.3l-.3 .4M102.2 143.6l-.6 .1-3.1 4.4M102.2 143.6l-3.1 4.4M102.2 143.6l.2 .3M102.4 143.9l-3.1 4.4M102.4 143.9l1.1 .5M102.6 141.8l1.4 .7M102.6 141.8l.7 .9 1.3 .7M102.9 159.7l.2 .5"/>
<path d="M104 142.5l.6 .9M106.5 140.8l.1 .1 27.4 13.3M110.2 140.5a2.39 2.39 0 0 1 1.6 1.2 2.02 2.02 0 0 1-1.6-1.2zM117 140.9a1.28 1.28 0 0 1 1.3-.1 24 24 0 0 1 10.5 7.6 .77 .77 0 0 1-.1 1.2 11 11 0 0 1-5.7-2.4 19.7 19.7 0 0 1-5.9-5.5l-.2-.6zM125.2 142.5l8.8 11.7M128.3 143.5l.3-.1a.63 .63 0 0 1 .1 .8 .63 .63 0 0 1-.7 .3v-.4zM130.5 146.5l.3-.1a.61 .61 0 0 1 .1 .7 .61 .61 0 0 1-.7 .3v-.3zM132.6 149.6l.5-.3a.63 .63 0 0 1 0 .8 .63 .63 0 0 1-.6 .3l-.1-.4zM144.4 150l-9.4 17.5M144.4 150l2.6 1.2M147 151.2l-9.4 17.6M150.4 155a2.03 2.03 0 0 1 2.6-.9 2.84 2.84 0 0 1 .2 3.6 3.7 3.7 0 0 1-2.8 2.5 1.75 1.75 0 0 1-1.2-2.2 5.6 5.6 0 0 1 1.2-3z"/>
<path d="M151.4 154.2a6.1 6.1 0 0 1-2.2 4.7M151.9 154a4.8 4.8 0 0 1-2.6 5.4M160.5 142.5a.85 .85 0 0 1 1-.6 .85 .85 0 0 1 .7 .9 2.46 2.46 0 0 1-1.7 2.4 1.15 1.15 0 0 1-.5-1.9zM160.5 142.5a.83 .83 0 0 1 .4 .9 .83 .83 0 0 1-.9 .6l-.2-.1M162.7 145.4a.99 .99 0 0 1 1.5-.3 2.25 2.25 0 0 1-1.4 3 .75 .75 0 0 1-.7-.9 2.84 2.84 0 0 1 .6-1.8zM162.8 145.4h.1a.99 .99 0 0 1-.7 1.5l-.1-.1M63.3 164.7a5.9 5.9 0 0 0-2.4 5M63.7 166a1.91 1.91 0 0 1 2.9-.5 4.5 4.5 0 0 1-1 5.1 2.44 2.44 0 0 1-2.7 1.1 2.44 2.44 0 0 1-.8-2.8 6 6 0 0 1 1.6-2.9zM63.7 165.8a1.99 1.99 0 0 1 3-.4 4.6 4.6 0 0 1-.9 5.2 2.57 2.57 0 0 1-3.1 1.1 3.7 3.7 0 0 1-.2-4.3zM63.9 166.4a1.46 1.46 0 0 1 2.2-.2 3.9 3.9 0 0 1-2 4.8 1.22 1.22 0 0 1-1.5-1.4 4.6 4.6 0 0 1 1.3-3.2zM64 166.2a1.44 1.44 0 0 1 2.5 .1 4.5 4.5 0 0 1-2.3 4.9 1.22 1.22 0 0 1-1.8-1.2 4.6 4.6 0 0 1 1.6-3.8zM65.1 165.8a3.7 3.7 0 0 1-2.3 4.7"/>
<path d="M65.7 165.9a2.06 2.06 0 0 1 .4 2.7 2.81 2.81 0 0 1-2.8 2.3M65.9 165.6h-.1a2.06 2.06 0 0 0-2.3 1 3.8 3.8 0 0 0-.8 4.3l.4 .3M66.1 165.1a2.94 2.94 0 0 1 .5 3.7l-.3 .7a4.2 4.2 0 0 1-2.6 2.3l-.8-.1M66.2 164.9a2.42 2.42 0 0 0-3.5 .3 5.2 5.2 0 0 0-1.4 5.8l.3 .3 1.2 .6M67.1 166.6a1.7 1.7 0 0 0-1-1.7 1.7 1.7 0 0 0-2 .4 5.7 5.7 0 0 0-2 5.8 1.6 1.6 0 0 0 2.6 .4M84 162l5.1 2.4M94.1 160.7l-2.3-1.1a1.92 1.92 0 0 0-2.2 1 3.1 3.1 0 0 0-.5 3.8l2.5 1.3M99.8 168.8a1.34 1.34 0 0 0 .6 1.1l9.7 4.7M101.6 165.1a1.4 1.4 0 0 1 1.2-.2l9.9 4.8M103.2 160.8l.1 .7M103.8 165.4h.1M103.9 165.4a1.33 1.33 0 0 0-2.2-.4 4.5 4.5 0 0 0-1.7 4.8 1.11 1.11 0 0 0 1.5 .6"/>
<path d="M104.2 165.1h.1M104.2 165.1l-.3 .3M104.3 165.1l.1 .6M104.4 162l-3.2-1.6a3.1 3.1 0 0 0-3.2 .7 9.2 9.2 0 0 0-3.4 8.7 2.61 2.61 0 0 0 1.3 1.6l3.1 1.6M105.8 166.4a3.6 3.6 0 0 0-1.6-4.2 3.9 3.9 0 0 0-3.9 1.7 8.4 8.4 0 0 0-2.1 7.5 2.33 2.33 0 0 0 3.6 1.2l1.6-1.3M105.8 164.9a2.67 2.67 0 0 0-2.8-3.1 7.4 7.4 0 0 0-4.8 4.8 6.3 6.3 0 0 0 .1 5.7 2.72 2.72 0 0 0 3.9 0M110 171.7l.2 .1M110 171.7l.2 .2M110 171.4v.3M110 171.4l.3 .2M110.2 171.9v.6M110.2 171.9l.3 .2"/>
<path d="M110.2 172.5a2.44 2.44 0 0 0 .6 2.9l.3 .1M110.2 172.5l.3 .2M110.2 171.8l.3 .3M110.3 171.6l-.1 .2M110.5 172.1v.6M110.5 172.7a2.14 2.14 0 0 0 .8 2.9l.7-.1M110.6 170.5l.3 .2M110.6 170.5l.2 .2M110.7 171.3l.1-.1a.26 .26 0 0 1 .1 .4 .26 .26 0 0 1-.3 .1zM110.7 171.3l-.1 .3M110.8 170.7l-.5 .9M110.8 170.7l.4 .6"/>
<path d="M110.8 170.7l-.2-.1-.6 .8M110.9 170.7l.4 .5M111.1 175.1l5 2.5M111.2 169.7l.4 .1M111.2 169.7l-.6 .8M111.2 169.7l.3 .2M111.3 170.4l.2-.1a.26 .26 0 0 1 .1 .3 .26 .26 0 0 1-.3 .1zM111.4 170.3l-.1 .3M111.5 169.9l.1-.1 .3 .3M111.5 169.9l-.6 .8M111.9 170.1h.4M112 170l-.1 .1"/>
<path d="M112 170l.3 .1M112.3 170.1a1.27 1.27 0 0 1 2 .4M113.5 170.1l5.1 2.4M113.8 169.9l-.3-.1a1.44 1.44 0 0 0-1.5 .2M118 172.7a3.4 3.4 0 0 0-2.1 4.3M118.7 172.6a1.69 1.69 0 0 0-2.1 .8 3.4 3.4 0 0 0-.8 3.9l.5 .3M119.4 174.8a1.71 1.71 0 0 1 2.2-.7 3.1 3.1 0 0 1-.4 3.8 1.88 1.88 0 0 1-2.2 1 2.14 2.14 0 0 1-.5-2.6zM121.4 173.9l-2.5-1.2a1.95 1.95 0 0 0-2.4 1.3 2.82 2.82 0 0 0-.2 3.7l2.7 1.2M125.2 176.2a2.28 2.28 0 0 1 3.2-.1 2.43 2.43 0 0 0-2.7 1.1 5.3 5.3 0 0 0-1.2 5.3l.6 .6a2.45 2.45 0 0 1-1.9-3.3 6.3 6.3 0 0 1 2-3.6zM125.7 177.4a2.26 2.26 0 0 1 3-.8 3.9 3.9 0 0 1-.2 4.4 3.3 3.3 0 0 1-3.1 2 2.09 2.09 0 0 1-1-2.5 5.9 5.9 0 0 1 1.3-3.1zM125.8 177.2a2.26 2.26 0 0 1 3-.8 3.5 3.5 0 0 1 .1 3.9 4.1 4.1 0 0 1-3.3 2.9 1.92 1.92 0 0 1-1.4-2.3 6.3 6.3 0 0 1 1.6-3.7zM126 177.9a1.57 1.57 0 0 1 2.5-.4 3.9 3.9 0 0 1-2.3 4.8 1.3 1.3 0 0 1-1.3-1.7 4.6 4.6 0 0 1 1.1-2.7z"/>
<path d="M126.4 177.2a1.39 1.39 0 0 1 1.7-.4 1.39 1.39 0 0 1 .8 1.4 4.5 4.5 0 0 1-2.6 4.3 1.31 1.31 0 0 1-1.6-1.5 5.1 5.1 0 0 1 1.7-3.8zM127.4 177a3.8 3.8 0 0 1-2.3 4.7M127.7 177.8a4.7 4.7 0 0 1-1.8 3.6M128 177.1a1.92 1.92 0 0 1 .5 2.4 3.2 3.2 0 0 1-2.7 2.7l-.2-.1M128.2 176.8h-.1a1.87 1.87 0 0 0-2.2 .8 4.3 4.3 0 0 0-1 4.3l.5 .6M128.3 176.3a2.36 2.36 0 0 1 .9 2.7 5.3 5.3 0 0 1-2.9 4h-.5l-.6-.1M135 167.5a9.4 9.4 0 0 0-.9 7.8 2.7 2.7 0 0 0 1.4 1.4l2.5 1.3M135 167.5l2.6 1.3M140.8 168.7a1.53 1.53 0 0 1 2.6 .2 4.6 4.6 0 0 1-2.7 5.3 1.38 1.38 0 0 1-1.6-1.6 5.5 5.5 0 0 1 1.7-3.9zM141.4 168.3a6.2 6.2 0 0 1-2.3 4.6M141.9 168.1a4.7 4.7 0 0 1-2.6 5.4M115.6 190.8a2.41 2.41 0 0 1 3.5-.3 2.97 2.97 0 0 0-3.4 1.8 4.7 4.7 0 0 0-.6 4.8l.6 .4a2.34 2.34 0 0 1-1.9-3 6.5 6.5 0 0 1 1.8-3.7z"/>
<path d="M116.6 191.6a1.94 1.94 0 0 1 2.9-.5 4.8 4.8 0 0 1-1.5 5.6 1.7 1.7 0 0 1-2.8 0 5 5 0 0 1 1.4-5.1zM116.6 191.4a1.93 1.93 0 0 1 3-.4 4.6 4.6 0 0 1-1 5.2 2.87 2.87 0 0 1-2.7 1.3 2.19 2.19 0 0 1-1-2.5l.3-1.3a5.5 5.5 0 0 1 1.4-2.3zM116.8 192.1a1.37 1.37 0 0 1 2.4 0 4.1 4.1 0 0 1-2.2 4.5 1.22 1.22 0 0 1-1.5-1.4 4.6 4.6 0 0 1 1.3-3.1zM116.8 191.8a1.79 1.79 0 0 1 2.1-.5 3.2 3.2 0 0 1-.2 4 2.42 2.42 0 0 1-2.8 1.5 3.2 3.2 0 0 1 .2-4.1zM118 191.4a3.7 3.7 0 0 1-2.3 4.7M118.3 192.2a4.3 4.3 0 0 1-1.8 3.6M118.6 191.5a2.47 2.47 0 0 1 .2 3.2l-.3 .6a2.05 2.05 0 0 1-2.4 1.2M118.8 191.2h-.1a2.1 2.1 0 0 0-2.3 1 4.1 4.1 0 0 0-.8 4.3l.5 .3M119 190.7a2.94 2.94 0 0 1 .5 3.8 3.8 3.8 0 0 1-3.4 2.9l-.3-.1"/>
<circle cx="112.4" cy="75.3" r=".42"/>
<circle cx="177" cy="106.5" r=".42"/>
<circle cx="112.5" cy="134.5" r=".42"/>
<circle cx="161.6" cy="128.2" r=".42"/>
</g>
<g font-size="6.3">
<text x="171.5" y="197.8">LBSUB-SHANK-001</text>
<text x="258" y="197.8">4.4</text>
</g>
<g font-size="4.7">
<text x="109.4" y="21.5">Shank Base Plate</text>
<text x="203.2" y="21.5">Shaft fromLBSUB-KNEE-001</text>
<text x="109.4" y="31.3">Thrust Bearings</text>
<text x="90.6" y="42.6">Smaller Spur Gear</text>
<text x="69.1" y="58.3">Shaft Adapter</text>
<text x="51.5" y="70.8">Shank Side Plate</text>
<text x="37.8" y="83.7">Larger Motor</text>
<text x="211.5" y="83.7">Plastic Washer</text>
<text x="37.8" y="88.2">Assemblies</text>
<text x="20.6" y="103.6">Spur Gear</text>
<text x="207.1" y="111">Supporting Braces</text>
<text x="14" y="132.2">5mm x 5mm Key</text>
<text x="195" y="132.2">Supporting Brace</text>
<text x="14" y="149.8">Motor Bushing</text>
<text x="188.6" y="160.3">Shank Side Plate</text>
<text x="173.5" y="175.6">Shaft fromLBSUB-FOOT-001</text>
<text x="20.6" y="182.6">Ball Bearing</text>
<text x="20.6" y="187.1">(Press Fit)</text>
<text x="136.4" y="195.9">Ball Bearing</text>
<text x="44.9" y="200.4">Bevel Gears</text>
<text x="136.4" y="200.4">(Press Fit)</text>
</g>
<g font-size="3.4">
<text x="171.7" y="190.7">ASSEMBLY NO.</text>
<text x="259.2" y="190.7">REV</text>
<text x="171.5" y="204.7">SCALE:</text>
<text x="208.2" y="204.7">WEIGHT:</text>
<text x="247.8" y="204.4">SHEET 2 OF 2</text>
</g>
<g font-size="3.2">
<text x="44.2" y="210.4">5</text>
<text x="94.6" y="210.3">4</text>
<text x="143.1" y="210.4">3</text>
<text x="193.2" y="210.3">2</text>
<text x="245.4" y="210.6">1</text>
</g>
</svg>
